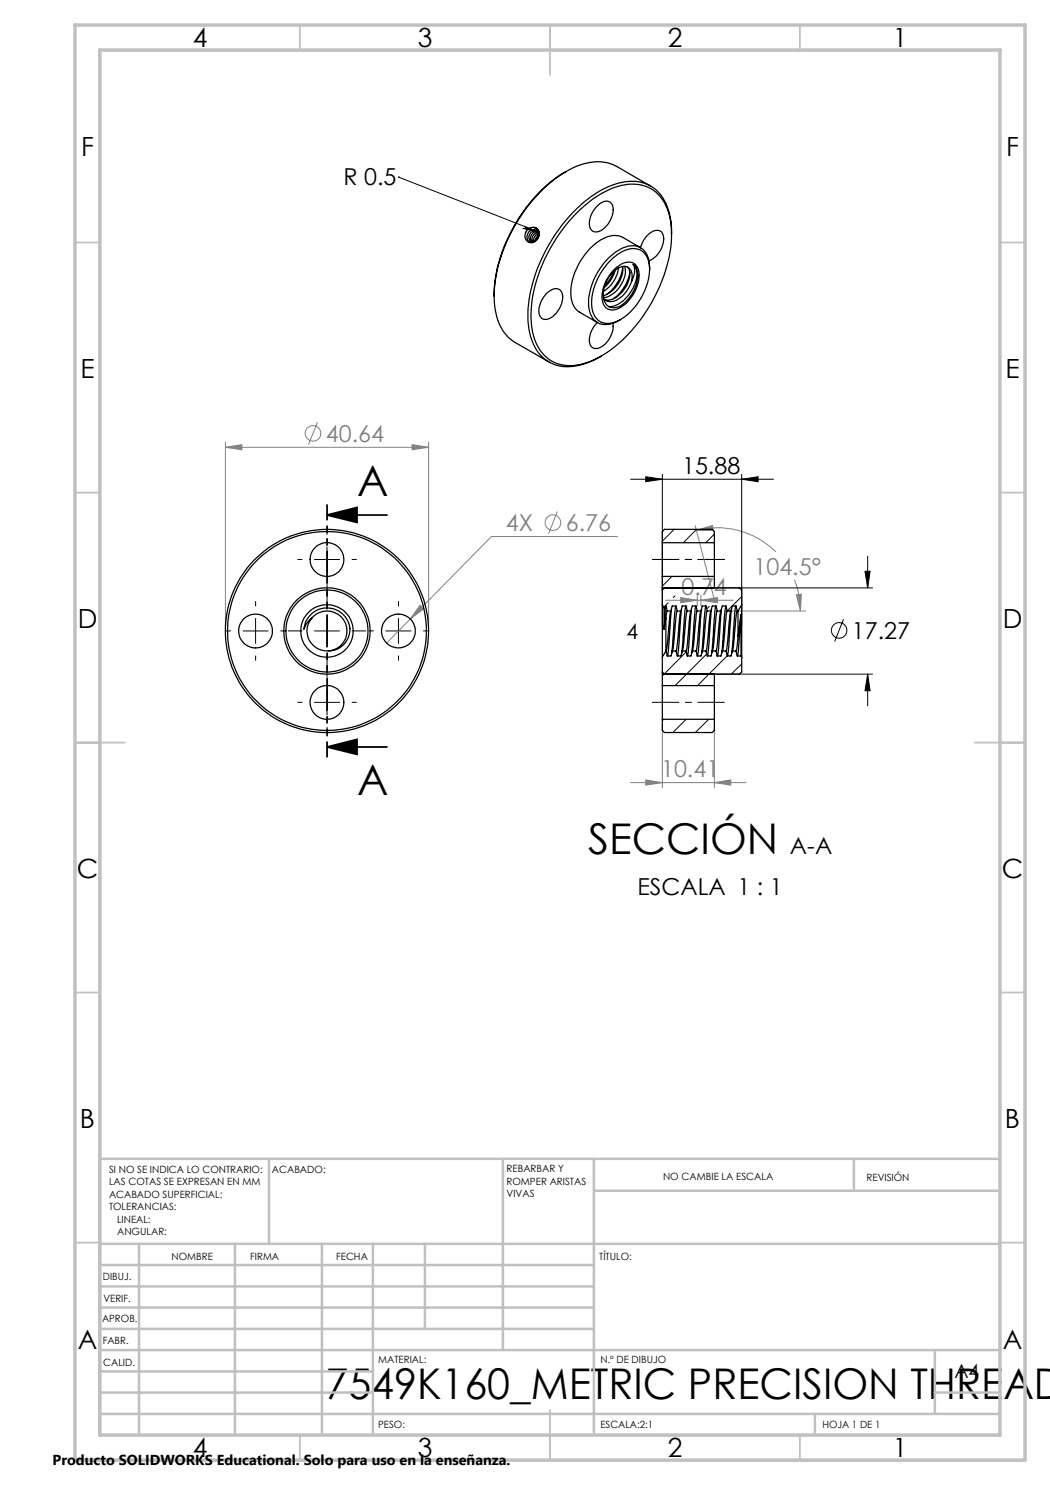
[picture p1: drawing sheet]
<svg xmlns="http://www.w3.org/2000/svg" width="210mm" height="297mm" viewBox="0 0 210 297" stroke-linecap="round" stroke-linejoin="round" font-family="sans-serif">
<g fill="none" stroke="#808080" stroke-width=".2">
<path d="M45.1 89.5l3.3-.6v1.1zM45.1 88.4v36.8M45.1 89.5h40.6M63.5 84.5l-1.8 4.4M82.4 88.9l3.3 .6-3.3 .5zM85.7 88.4v36.8M111.5 102.3l-1.8 4.4M123.5 107.3h-25.2l-16.2 16.5M136.1 119.5l3.4 .5-3.4 .5zM139 105.1l3.9 15.1M139.3 106.1l3.2-1 .1 1zM139.3 106.1a16.6 16.6 0 0 1 15.9 4.3"/>
<path d="M139.5 119v2.2M140.2 119v2.2M158.9 116l.2 .5a17 17 0 0 1 1 5.7M159.3 119l1-.2-.2 3.4zM82.1 123.8l-4.8 4.8M84 121.1l.7 .7-2.6 2zM133.1 120h13.5M140.2 120l3.3-.5v1zM145.2 122.2h15.9M126.1 156.5h23.1M129.2 156l3.3 .5-3.3 .5zM132.5 144.8v12.7"/>
<path d="M142.9 156.5l3.3-.5v1zM142.9 144.8v12.7"/>
<circle cx="62.6" cy="86.7" r="1.55"/>
<circle cx="110.6" cy="104.5" r="1.56"/>
</g>
<g fill="none" stroke="#000" stroke-width=".2">
<path d="M79.7 35.4h.1M79.7 35.4l28.1 11M104.6 45.7h.2l.4-.3 2.6 1zM126.1 95.8h28.6M129.2 95.4l3.3 .4-3.3 .5zM132.5 94.9v30.3M148.3 94.9v30.3M148.3 95.8l3.3-.4v.9zM62.9 111.9h5M65.4 109.4v5M133.5 117.6h41M173 114.3h1l-.5 3.3z"/>
<path d="M173.5 111.2v6.4M48.6 126.2h5M51.1 123.7v5M62.9 126.2h5M65.4 123.7v5M65.4 138v5M77.2 126.2h5M79.7 123.7v5M133.5 134.8h41M168.7 123.9l-1.8 4.4M173.5 134.8v6.4M173.5 134.8l.5 3.3h-1z"/>
<path d="M62.9 140.5h5"/>
<circle cx="167.8" cy="126.1" r="1.55"/>
</g>
<path d="M65.4 103l6-1.5v3zM65.4 103h12M65.4 149.4l6-1.5v3zM65.4 149.4h12" fill="none" stroke="#000" stroke-width=".35"/>
<path d="M130.5 111.9h14.4M144.9 111.9h-14.4M130.5 140.5h14.4" fill="none" stroke="#000" stroke-width=".2" stroke-dasharray="15.2 1.3 1.3 1.3" stroke-dashoffset="9.9"/>
<g fill="none" stroke="#000" stroke-width=".2" stroke-dasharray="15.2 1.3 1.3 1.3">
<path d="M60.4 111.9h-.9M65.4 106.9v-.9M65.4 116.9v.9M70.4 111.9h.9M46.1 126.2h-.9M51.1 121.2v-.9M51.1 131.2v.9M56.1 126.2h.9M60.4 126.2h-2.7M65.4 135.5v-.9M65.4 121.2v-2.8M65.4 131.2v2.7"/>
<path d="M70.4 126.2h2.8M74.7 126.2h-.9M79.7 121.2v-.9M79.7 131.2v.9M84.7 126.2h.9M60.4 140.5h-.9M65.4 145.5v.8M70.4 140.5h.9"/>
</g>
<path d="M65.4 101v50.4" fill="none" stroke="#000" stroke-width=".35" stroke-dasharray="6.3 1.3 1.3 1.3 1.3 1.3" stroke-dashoffset="3.4"/>
<g fill="none" stroke="#c0c0c0" stroke-width=".35">
<path d="M60 5v5M110 5v10M160 5v5M15 48.5h5M200 48.5h5M15 98.5h5M200 98.5h5M15 148.5h10M195 148.5h10M15 198.5h5M200 198.5h5M15 248.5h5"/>
<path d="M200 248.5h5M60 287v5M110 282v10M160 287v5"/>
</g>
<g fill="none" stroke="#c0c0c0" stroke-width=".5">
<path d="M53.8 231.8v17M100.6 231.8v38.2M118.8 231.8v55.2M118.8 238.2h81.2M170.8 231.8v6.4M200 231.8h-180v55.2M20 248.8h180M20 257.3h98.8M20 253h98.8M27.8 248.8v38.2M47 248.8v38.2M64.4 248.8v38.2"/>
<path d="M74.6 248.8v38.2M85 248.8v17M20 265.8h98.8M20 261.5h98.8M20 278.5h54.6M20 274.3h54.6M20 270h180M187 278.5h13M187 270v12.8M20 282.8h180M163 282.8v4.2"/>
</g>
<path d="M15 5h190v287h-190zM20 10h180v277h-180z" fill="none" stroke="#c0c0c0" stroke-width=".7"/>
<g fill="#000">
<path d="M104.6 45.7h.2l.4-.3 2.6 1z"/>
<path d="M65.4 103l6-1.5v3zM65.4 149.4l6-1.5v3z"/>
<path d="M173.5 134.8l.5 3.3h-1zM173 114.3h1l-.5 3.3zM129.2 95.4l3.3 .4-3.3 .5zM148.3 95.8l3.3-.4v.9z"/>
</g>
<g fill="#808080">
<path d="M140.2 120l3.3-.5v1zM136.1 119.5l3.4 .5-3.4 .5z"/>
<path d="M45.1 89.5l3.3-.6v1.1zM82.4 88.9l3.3 .6-3.3 .5zM84 121.1l-1.9 2.7 2.6-2zM129.2 156l3.3 .5-3.3 .5zM142.9 156.5l3.3-.5v1zM159.3 119l1-.2-.2 3.4zM139.3 106.1l3.2-1 .1 1z"/>
</g>
<g fill="none" stroke="#000" stroke-width=".25">
<path d="M113.2 34.3a31 31 0 0 0-13.7 19 24.5 24.5 0 0 0-.7 5.9M130.1 37.2l-6.7-3.9a9.5 9.5 0 0 0-8.9 .3 30 30 0 0 0-13.3 15.1 22.5 22.5 0 0 0-1.7 15.2 8.2 8.2 0 0 0 3.5 4.6l6.8 3.9M105.4 46a1.36 1.36 0 0 1 2-.3 1.36 1.36 0 0 1 .2 2 1.37 1.37 0 0 1-2 .7 1.37 1.37 0 0 1-.3-2.1zM106.9 45.5a1.48 1.48 0 0 1 .9 1.3 1.48 1.48 0 0 1-.7 1.4 1.06 1.06 0 0 1-1.5-.1 1.06 1.06 0 0 1 0-1.4 1.1 1.1 0 0 1 1-.8 1.1 1.1 0 0 1 1 .7v.8M106.9 45.5h.1a1.38 1.38 0 0 1 .6 1.9M106.9 45.5l.3 .1M107.4 46.2a1.19 1.19 0 0 0-1.4 .5 1.19 1.19 0 0 0 .1 1.5 1.05 1.05 0 0 0 1.5-.8M107.5 46.4a1.25 1.25 0 0 0-1.2 .5 1.25 1.25 0 0 0 0 1.4M107.6 46.5a1.31 1.31 0 0 0-1.1 1.8M107.6 46.7l-.1 .1a1.4 1.4 0 0 0-.7 1.5M107.7 47.1l-.4 .3-.2 .7M109.2 58.8a2.41 2.41 0 0 1 2.7-.9 2.55 2.55 0 0 1 .3 3.2 4 4 0 0 1-3.2 2.8 1.81 1.81 0 0 1-1.2-2.5 5.6 5.6 0 0 1 1.4-2.6z"/>
<path d="M114.9 43a18.6 18.6 0 0 1 10.7-6.1 7.4 7.4 0 0 1 8.2 5.9 23.1 23.1 0 0 1-2.2 15.3 28.9 28.9 0 0 1-12.3 13.6 9.6 9.6 0 0 1-8.6 .7 9 9 0 0 1-4.4-7.8 28.7 28.7 0 0 1 5.8-18.2zM119.3 41.3a2.34 2.34 0 0 1 2.7-.9 2.55 2.55 0 0 1 .3 3.2 4 4 0 0 1-3.2 2.8 1.77 1.77 0 0 1-1.1-2.5 5.6 5.6 0 0 1 1.3-2.6zM122.6 51.6a5.7 5.7 0 0 1 5-1.8 4 4 0 0 1 2.3 4.5 12.3 12.3 0 0 1-6.9 10.1 3.3 3.3 0 0 1-4.6-3.2 12.8 12.8 0 0 1 4.2-9.6zM122.8 54.3l-.5 1-1.3 1.9M123 53.7a3.4 3.4 0 0 1 3.7-1.1 3.2 3.2 0 0 1 1 3.7 7.7 7.7 0 0 1-4.7 5.6 2.12 2.12 0 0 1-2.6-2.4 8.4 8.4 0 0 1 2.6-5.8zM123 54l-.2 .7a6.9 6.9 0 0 1-1.9 2.8M123.6 53.6a6.1 6.1 0 0 1-2.9 4.6M124.5 53.3a5.7 5.7 0 0 1-3.9 5.8M124.5 53.6a7.7 7.7 0 0 1-3.2 5.3M124.9 53.3a4.7 4.7 0 0 1-1.3 4.5l-1.1 1a2.97 2.97 0 0 1-1.8 .7M125.5 53.4a2.61 2.61 0 0 1 .2 2.9 5.5 5.5 0 0 1-4.1 3.7l-.7-.1M125.9 54.4a7.7 7.7 0 0 1-3.2 5.3"/>
<path d="M126.3 56.2a5.4 5.4 0 0 1-4.2 4.1h-.5l-.8-.5M126.6 52.9a3.6 3.6 0 0 1 .7 3.9 8.1 8.1 0 0 1-3.4 4.5 2.2 2.2 0 0 1-2.4-.1 2.2 2.2 0 0 1-.9-2.2 6 6 0 0 1 3.9-5.7 1.76 1.76 0 0 1 1.9 2.3l-.1 .6M126.6 52.9a3.4 3.4 0 0 1-.3 3.3M126.6 52.9a3.4 3.4 0 0 1 .3 4.1 6.3 6.3 0 0 1-5.1 4.3M128.1 49.5a4.8 4.8 0 0 1 3.1-3.4 1.49 1.49 0 0 1 1.5 2 5 5 0 0 1-2.9 4M128.1 49.6l-3.5-2.1a4.5 4.5 0 0 0-4.9 .8 13.3 13.3 0 0 0-5.5 10.9 4 4 0 0 0 1.7 3.2l3.6 2.1M129.9 53.9a4.3 4.3 0 0 0-2.3-4.6 6 6 0 0 0-5.5 2 12.9 12.9 0 0 0-4.3 10.4 3.5 3.5 0 0 0 5.5 2.6l.8-.4M134.3 46.8a11.6 11.6 0 0 0-3.1-8.8 8.4 8.4 0 0 0-8.7-1 25 25 0 0 0-11.5 10 30 30 0 0 0-5.4 16.8 10.5 10.5 0 0 0 3.5 8.2 8.8 8.8 0 0 0 8.9 .4l2.3-1.2M119.5 64.5a4.5 4.5 0 0 0-1.4 4.7 1.74 1.74 0 0 0 2.7-.2 5.1 5.1 0 0 0 1.8-4.3M132.5 117.6v.4M132.5 108.5v6.8M132.5 108.5v-2.2l.4-.4h9.6l.4 .4v2.2"/>
<path d="M132.5 108.5h10.4M132.5 115.3v2.3M132.5 118v3M132.5 115.3h10.4M132.5 117.6h15.4l.4 .4v3M132.9 117.6l-.4 .4M142.9 108.5v6.8M142.9 115.3v2.3M62 123.1a4.5 4.5 0 0 1 5.4-1 4.5 4.5 0 0 1 2.4 5 4.4 4.4 0 0 1-4 3.1 4.4 4.4 0 0 1-4.2-2.7 3.9 3.9 0 0 1 .7-3.9 4.1 4.1 0 0 0-1.5 2.2l.4-1.7zM62.3 123.6a4 4 0 0 1 6.6 .7 4 4 0 0 1-3 5.8M62.3 123.6l-.4 .6M132.5 134.4v.4"/>
<path d="M132.5 137.1v6.8M132.5 121v10.4M132.5 131.4v3M132.5 134.8v2.3M132.5 137.1h10.4M132.5 121l.3 .6M132.5 134.4l.4 .4M132.8 121.6v4.2M133.2 123.6l-.4 2.2M133.2 123.6v6.6M133.2 130.2l-.7 1.2M133.2 130.2h.1"/>
<path d="M133.2 121.2l-.4 4.6M133.2 121.2l.3 1M133.2 130.2l.3 1M133.2 121.2l-.4 .4M133.5 122.2l-.3 1.4M133.5 122.2h.7M134.2 122.2l-.2 .8-.5 6-.3 1.2M134.3 121.8l-.6 8.4-.2 1M134.4 130.2l-.2 1h-.7M134.4 130.2h.8M135.2 121.2l-.3 1.5-.5 7.9M135.2 121.2l.3 1"/>
<path d="M135.2 130.2l.3 1M135.2 121.2h-.8l-.2 1M135.5 122.2l-.2 .4-.5 5.9-.4 1.7M135.5 122.2h.7M136.2 122.2l-.2 .4-.5 5.9-.3 1.7M136.3 121.8l-.6 7.9-.2 1.5M136.5 130.2l-.3 1h-.7M136.5 130.2h.7M137.2 121.2l-.2 1-.7 8.4M137.2 130.2l.2 1M137.2 121.2h-.7l-.3 1M137.2 121.2l.2 1"/>
<path d="M137.4 122.2l-.2 1.2-.5 6-.2 .8M137.4 122.2h.8M138.2 122.2l-.3 1.2-.5 6-.2 .8M138.3 121.8l-.5 7.3-.4 2.1M138.5 130.2l-.3 1h-.8M138.5 130.2h.7M139.2 121.2l-.3 2.1-.5 7.3M139.2 121.2h-.7l-.3 1M139.2 121.2l.3 1M139.2 130.2l.3 1M139.5 122.2l-.3 .8-.5 6-.2 1.2M139.5 122.2h.7"/>
<path d="M140.2 122.2l-.2 .8-.5 6-.3 1.2M140.3 121.8l-.5 7.3-.3 2.1M140.4 130.2l-.2 1h-.7M140.4 130.2h.8M141.2 121.2l-.3 1.5-.5 7.9M141.2 121.2l.3 1M141.2 130.2l.3 1M141.2 121.2h-.8l-.2 1M141.5 122.2l-.2 .4-.5 5.9-.4 1.7M141.5 122.2h.7M142.2 122.2l-.3 1.7-.5 5.8-.2 .5M142.3 121.8l-.6 7.9-.2 1.5"/>
<path d="M142.5 130.2l-.3 1h-.7M142.5 130.2h.7M142.9 137.1v6.8M142.9 134.8v2.3M143.2 121.2l-.2 1-.7 8.4M143.2 130.2l.2 1M143.2 121.2l.2 1M143.2 121.2h-.7l-.3 1M143.4 122.2l-.2 1.2-.5 6-.2 .8M143.4 122.2h.8M144.2 122.2l-.3 1.2-.5 6-.2 .8M144.3 121.8l-.6 7.9-.3 1.5"/>
<path d="M144.5 130.2l-.3 1h-.8M144.5 130.2h.7M145.2 121.2l-.3 2.1-.5 7.3M145.2 121.2h-.7l-.3 1M145.2 121.2l.3 1M145.2 130.2l.3 1M145.5 122.2l-.3 .8-.5 6-.2 1.2M145.5 122.2h.7M146.2 122.2l-.2 .8-.5 6-.3 1.2M146.3 121.8l-.5 7.3-.3 2.1M146.4 130.2l-.2 1h-.7M146.4 130.2h.8"/>
<path d="M147.2 121.2l-.3 1.5-.5 7.9M147.2 121.2h-.8l-.2 1M147.2 121.2l.3 1M147.2 130.2l.3 1M147.5 122.2l-.4 1.7-.4 5.1-.3 1.2M147.5 131.2h.7M147.5 122.2h.1M147.6 122.2v5.1M147.6 127.3l-.4 2.9M148.2 122.9l-.6 4.4M148.2 122.9v8.3M148.2 122.9l-.5 7.3-.2 1"/>
<path d="M148.2 131.2l.1 .2M148.3 121v10.4M148.3 131.4v3l-.4 .4h-15.4M148.3 121l-.7 1.2M132.5 143.9v2.2l.4 .4h9.6l.4-.4v-2.2M132.5 143.9h10.4"/>
<circle cx="65.4" cy="111.9" r="3.4"/>
<circle cx="51.1" cy="126.2" r="3.4"/>
<circle cx="65.4" cy="126.2" r="8.6"/>
<circle cx="65.4" cy="126.2" r="8.2"/>
<circle cx="65.4" cy="126.2" r="5.3"/>
<circle cx="65.4" cy="126.2" r="20.3"/>
<circle cx="65.4" cy="126.2" r="19.9"/>
<circle cx="79.7" cy="126.2" r="3.4"/>
<circle cx="65.4" cy="140.5" r="3.4"/>
</g>
<g fill="none" stroke="#000" stroke-width=".2">
<path d="M134.4 115.3l-1.9 1.9M134.8 105.9l-2.3 2.3M135 119.2l-.4 .3M139.3 105.9l-2.6 2.6M142.9 106.8l-1.8 1.7M148.3 119.3l-2.8 2.9M132.8 134.8l-.3 .4M133.6 120.5l-.8 .9M137.2 130.4l-4.3 4.4M137.4 121.3l-.1 .1M141.4 130.8l-6.4 6.3M141.9 121.3l-.5 .5"/>
<path d="M145.5 131.2l-6 5.9M148.3 132.8l-2 2M132.8 143.9l-.3 .2M137.2 143.9l-2.6 2.6M141.7 143.9l-2.6 2.6"/>
</g>
<g font-size="8.5">
<text x="71.4" y="99.2">A</text>
<text x="71.4" y="159">A</text>
<text x="117.6" y="170.7">SECCIÓN</text>
<text x="65.1" y="279.7">7549K160_METRIC PRECISION THREAD</text>
</g>
<g font-size="5.3">
<text x="38.5" y="9.5">4</text>
<text x="83.5" y="9.5">3</text>
<text x="133.6" y="9.5">2</text>
<text x="178.6" y="9.5">1</text>
<text x="16.2" y="31.3">F</text>
<text x="201.2" y="31.3">F</text>
<text x="16.1" y="75.5">E</text>
<text x="201.1" y="75.5">E</text>
<text x="15.5" y="125.5">D</text>
<text x="200.5" y="125.5">D</text>
<text x="15.4" y="175.5">C</text>
<text x="200.4" y="175.5">C</text>
<text x="16" y="225.5">B</text>
<text x="201" y="225.5">B</text>
<text x="15.5" y="269.8">A</text>
<text x="200.5" y="269.8">A</text>
<text x="38.5" y="291.5">4</text>
<text x="83.5" y="291.5">3</text>
<text x="133.6" y="291.5">2</text>
<text x="178.6" y="291.5">1</text>
</g>
<g font-size="4.7">
<text x="68.7" y="37.1">R 0.5</text>
<text x="136.4" y="94.8">15.88</text>
<text x="170.4" y="127.8">17.27</text>
<text x="158" y="170.7">A-A</text>
<text x="127.5" y="178.9">ESCALA 1 : 1</text>
</g>
<g font-size="4.7" fill="#808080">
<text x="65.2" y="88.4">40.64</text>
<text x="101.2" y="106.2">4X</text>
<text x="113.2" y="106.2">6.76</text>
<text x="136.3" y="119">0.74</text>
<text x="150.7" y="114.9">104.5°</text>
<text x="132.2" y="155.5">10.41</text>
</g>
<text font-size="4.2" x="125.3" y="127.8">4</text>
<text font-size="3.9" x="190.9" y="275.5">A4</text>
<text font-size="2.9" x="10.5" y="292.9">Producto SOLIDWORKS Educational. Solo para uso en la enseñanza.</text>
<g font-size="2">
<text x="21.8" y="234.6">SI NO SE INDICA LO CONTRARIO:</text>
<text x="21.8" y="237.1">LAS COTAS SE EXPRESAN EN MM</text>
<text x="21.8" y="239.6">ACABADO SUPERFICIAL:</text>
<text x="54.4" y="234.6">ACABADO:</text>
<text x="101.3" y="234.5">REBARBAR Y</text>
<text x="101.3" y="237">ROMPER ARISTAS</text>
<text x="101.3" y="239.5">VIVAS</text>
<text x="132.6" y="236">NO CAMBIE LA ESCALA</text>
<text x="173.3" y="236.2">REVISIÓN</text>
<text x="21.8" y="242.1">TOLERANCIAS:</text>
<text x="23.4" y="244.6">LINEAL:</text>
<text x="23.4" y="247.1">ANGULAR:</text>
<text x="34.3" y="252">NOMBRE</text>
<text x="50" y="251.9">FIRMA</text>
<text x="67.2" y="251.9">FECHA</text>
<text x="119.9" y="251.9">TÍTULO:</text>
<text x="20.6" y="256.1">DIBUJ.</text>
<text x="20.7" y="260.3">VERIF.</text>
<text x="20.4" y="264.4">APROB.</text>
<text x="20.5" y="268.8">FABR.</text>
<text x="20.7" y="273.1">CALID.</text>
<text x="75.6" y="272.5">MATERIAL:</text>
<text x="120.1" y="272.5">N.º DE DIBUJO</text>
<text x="75.6" y="285.5">PESO:</text>
<text x="120.1" y="285.6">ESCALA:2:1</text>
<text x="164.5" y="285.6">HOJA 1 DE 1</text>
</g>
</svg>
